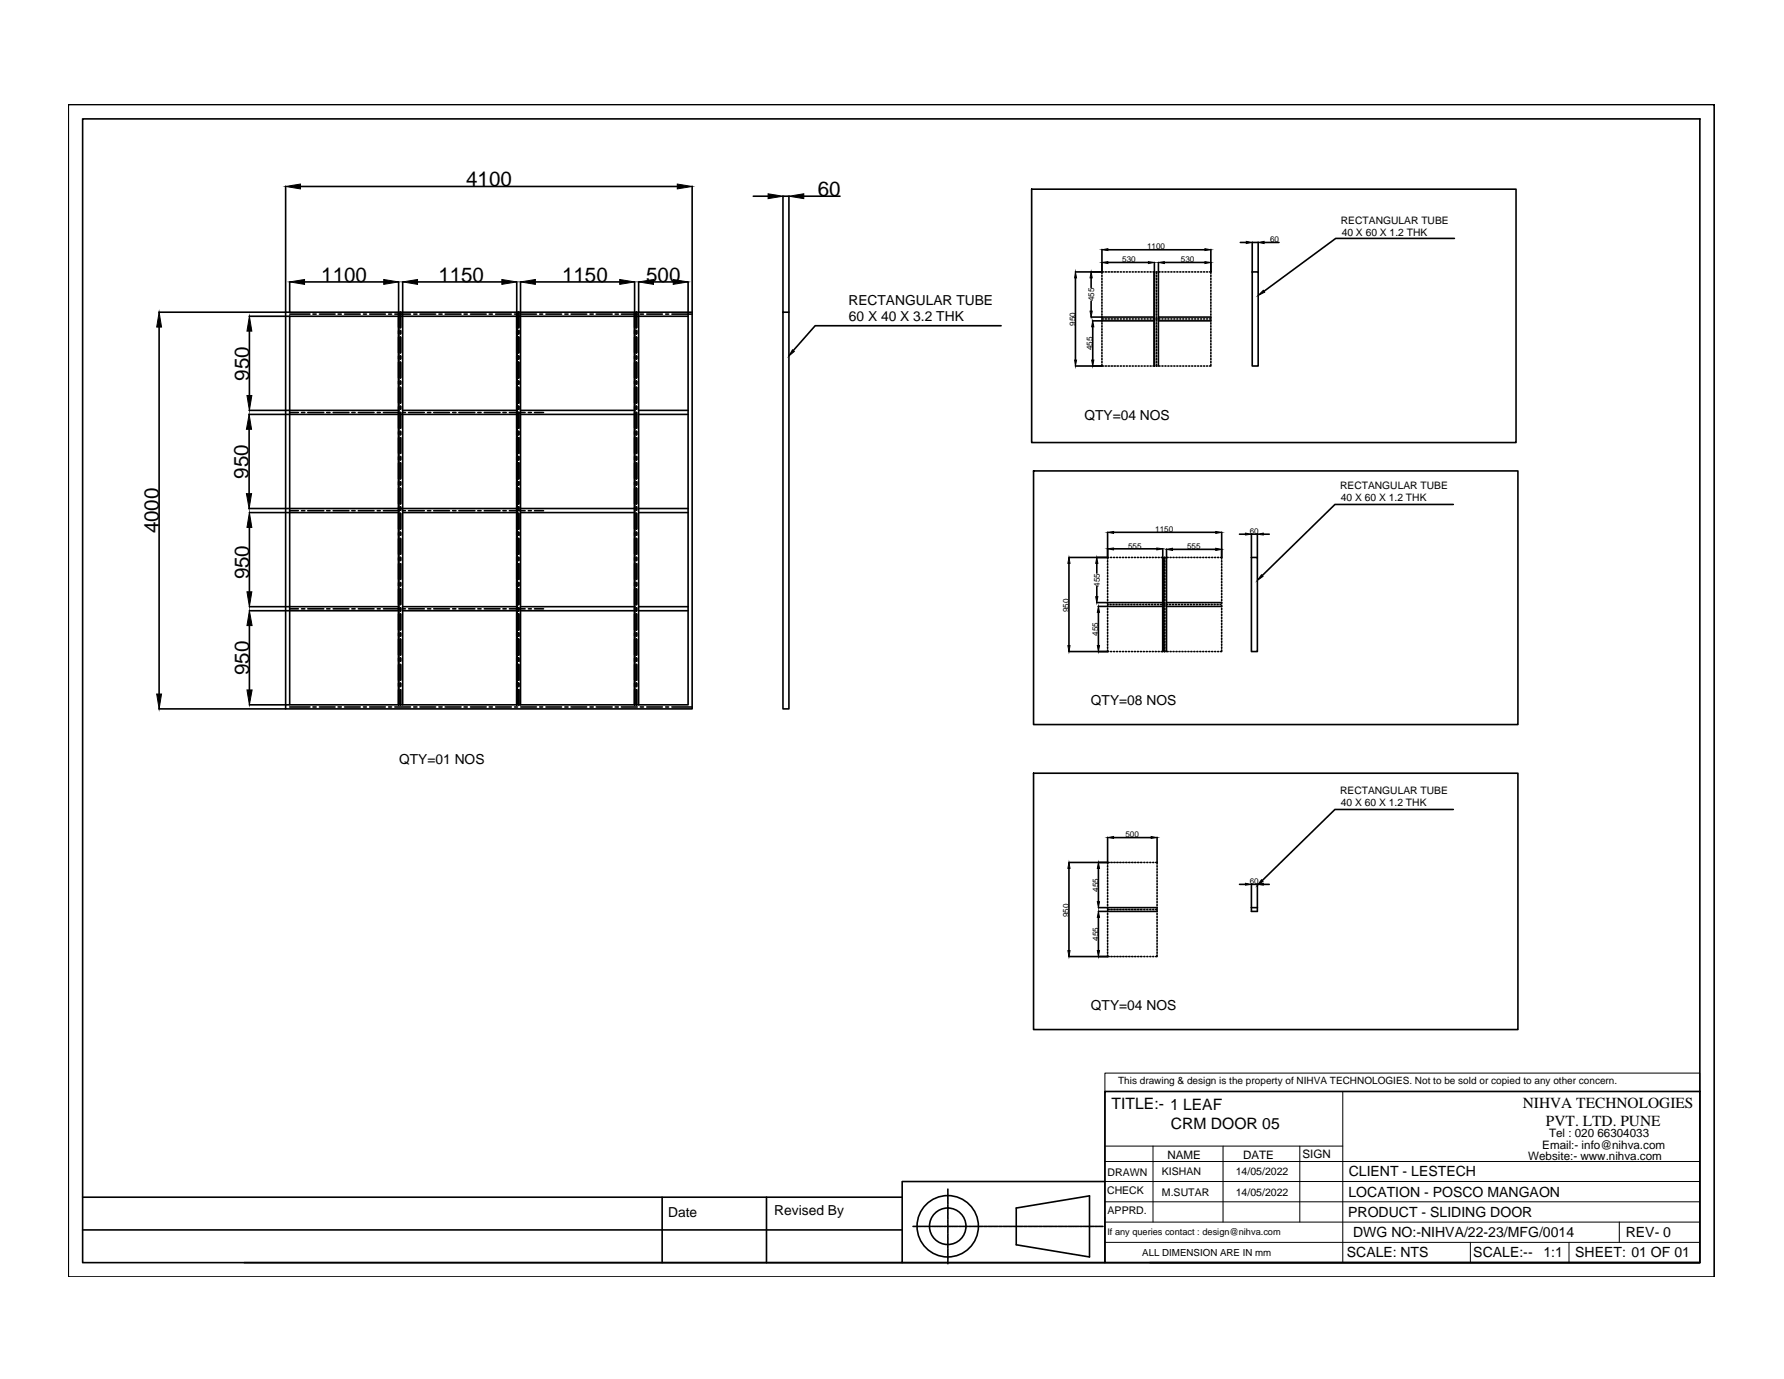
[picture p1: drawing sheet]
<svg xmlns="http://www.w3.org/2000/svg" width="279mm" height="216mm" viewBox="0 0 279 216" stroke-linecap="round" stroke-linejoin="round" font-family="sans-serif">
<!-- layer: 0 -->
<g fill="none" stroke="#000" stroke-width=".25">
<path d="M10.7 16.4h257.8v183.5h-257.8zM12.9 18.6h253.3v179.1h-253.3zM44.7 29.2v19.7M47.1 29.2h59M108.4 29.2v19.7M118 30.7h2.3M125.9 30.7h5.7M161.6 29.6h75.8v39.7h-75.8zM172.6 39.1v3.4M173.5 39.1h15.2M189.6 39.1v3.4M194.3 38h.9"/>
<path d="M196.1 37.9v4.6M196.1 38h.9M197 37.9v4.6M198 38h2.3M227.8 37.3h-18.6l-11.3 8.3M24.9 48.9h19.8M24.9 51.2v57.5M39 49.5h6.3M39.1 51.8v10.1M44.7 48.9h63.7v62.1h-63.7zM45.4 49.5h62.4v60.8h-62.4zM45.4 49.2h3.1"/>
<path d="M45.4 44.1v4.8M47.7 44.1h12.4M49 49.2h.5M50 49.2h2.5M52.9 49.2h.6M54 49.2h2.4M56.9 49.2h.5M57.9 49.2h2.5M60.9 49.2h.4M61.8 49.2h2.5M62.4 44.1v7.2M62.4 51.8v.5"/>
<path d="M62.4 52.8v2.4M62.4 55.7v.5M62.4 56.7v2.5M62.4 59.7v.4M62.7 48.9v2.4M62.7 51.8v.5M62.7 52.8v2.4M62.7 55.7v.5M62.7 56.7v2.5M62.7 59.7v.4M63.1 44.1v66.2M64.8 49.2h.5"/>
<path d="M65.4 44.1h13.2M65.8 49.2h2.4M68.7 49.2h.5M69.7 49.2h2.5M72.7 49.2h.5M73.7 49.2h2.4M76.6 49.2h.5M77.6 49.2h2.5M80.6 49.2h.5M80.9 44.1v7.2M80.9 51.8v.5M80.9 52.8v2.4"/>
<path d="M80.9 55.7v.5M80.9 56.7v2.5M80.9 59.7v.4M81.2 48.9v2.4M81.2 51.8v.5M81.2 52.8v2.4M81.2 55.7v.5M81.2 56.7v2.5M81.2 59.7v.4M81.5 44.1v66.2M81.6 49.2h2.4M83.8 44.1h13.3"/>
<path d="M84.5 49.2h.5M85.5 49.2h2.5M88.5 49.2h.5M89.4 49.2h2.5M92.4 49.2h.5M93.4 49.2h2.5M96.3 49.2h.5M97.3 49.2h2.5M99.4 44.1v7.2M99.4 51.8v.5M99.4 52.8v2.4M99.4 55.7v.5"/>
<path d="M99.4 56.7v2.5M99.4 59.7v.4M99.7 48.9v2.4M99.7 51.8v.5M99.7 52.8v2.4M99.7 55.7v.5M99.7 56.7v2.5M99.7 59.7v.4M100 44.1v66.2M100.3 49.2h.5M101.3 49.2h2.4M102.3 44.1h3.1"/>
<path d="M104.3 49.2h.4M105.2 49.2h3.2M107.8 44.1v5.4M122.6 48.9h1v62.1h-1zM122.6 48.9v-18.2h1v18.2M156.8 51h-29.1l-3.5 3.9M168.4 57.3h4.2M168.4 42.6h4.2M168.4 43.5v12.9M170.9 49.6h9.9M170.9 43.5v1.5M170.9 47.1v1.6"/>
<path d="M171.1 50.2h9.7M171.1 51.2v5.2M172.6 57.1v.2h.2M172.6 43.1v.2M172.6 43.5v.3M172.6 44v.2M172.6 44.5v.2M172.6 44.9v.3M172.6 45.4v.2M172.6 45.9v.2M172.6 46.3v.3M172.6 46.8v.2"/>
<path d="M172.6 47.3v.2M172.6 47.7v.2M172.6 48.2v.2M172.6 48.7v.2M172.6 49.1v.2M172.6 49.6v.2M172.6 50.1v.2M172.6 50.5v.2M172.6 51v.2M172.6 51.5v.2M172.6 51.9v.2M172.6 52.4v.2"/>
<path d="M172.6 52.9v.2M172.6 53.3v.2M172.6 53.8v.2M172.6 54.3v.2M172.6 54.7v.2M172.6 55.2v.2M172.6 55.7v.2M172.6 56.1v.2M172.6 56.6v.2M172.6 49.9h.2M172.8 42.6h-.2v.2M173.1 57.3h.2"/>
<path d="M173.1 42.6h.2M173.1 49.9h.2M173.5 41.1h6.4M173.6 57.3h.2M173.6 42.6h.2M173.6 49.9h.2M174 57.3h.2M174 42.6h.2M174 49.9h.2M174.5 57.3h.2M174.5 42.6h.2M174.5 49.9h.2"/>
<path d="M174.9 57.3h.3M174.9 42.6h.3M174.9 49.9h.3M175.5 57.3h.1M175.5 42.6h.1M175.5 49.9h.1M175.9 57.3h.2M175.9 42.6h.2M175.9 49.9h.2M176.4 57.3h.2M176.4 42.6h.2M176.4 49.9h.2"/>
<path d="M176.9 57.3h.1M176.9 42.6h.1M176.9 49.9h.1M177.3 57.3h.2M177.3 42.6h.2M177.3 49.9h.2M177.8 57.3h.2M177.8 42.6h.2M177.8 49.9h.2M178.3 57.3h.1M178.3 42.6h.1M178.3 49.9h.1"/>
<path d="M178.7 57.3h.2M178.7 42.6h.2M178.7 49.9h.2M179.2 57.3h.2M179.2 42.6h.2M179.2 49.9h.2M179.6 57.3h.2M179.6 42.6h.2M179.6 49.9h.2M180.1 57.3h.2M180.1 42.6h.2M180.1 49.9h.2"/>
<path d="M180.6 57.3h.1M180.6 42.6h.1M180.6 49.9h.1M180.8 57.3v-14.7v14.7M180.8 41.1v1.4M181 57.3h.2M181 42.6h.2M181 49.9h.2M181.1 42.6v.2M181.1 43.1v.2M181.1 43.5v.3M181.1 44v.2"/>
<path d="M181.1 44.5v.2M181.1 44.9v.3M181.1 45.4v.2M181.1 45.9v.2M181.1 46.3v.3M181.1 46.8v.2M181.1 47.3v.2M181.1 47.7v.2M181.1 48.2v.2M181.1 48.7v.2M181.1 49.1v.2M181.1 49.6v.2"/>
<path d="M181.1 50.1v.2M181.1 50.5v.2M181.1 51v.2M181.1 51.5v.2M181.1 51.9v.2M181.1 52.4v.2M181.1 52.9v.2M181.1 53.3v.2M181.1 53.8v.2M181.1 54.3v.2M181.1 54.7v.2M181.1 55.2v.2"/>
<path d="M181.1 55.7v.2M181.1 56.1v.2M181.1 56.6v.2M181.1 57.1v.2M181.4 41.1v1.4M181.4 42.6v14.7M181.4 50.2h8.2M181.4 49.6h8.2M181.5 57.3h.2M181.5 42.6h.2M181.5 49.9h.2M182 57.3h.1"/>
<path d="M182 42.6h.1M182 49.9h.1M182.4 41.1h6.3M182.4 57.3h.2M182.4 42.6h.2M182.4 49.9h.2M182.9 57.3h.2M182.9 42.6h.2M182.9 49.9h.2M183.4 57.3h.1M183.4 42.6h.1M183.4 49.9h.1"/>
<path d="M183.8 57.3h.2M183.8 42.6h.2M183.8 49.9h.2M184.3 57.3h.2M184.3 42.6h.2M184.3 49.9h.2M184.8 57.3h.1M184.8 42.6h.1M184.8 49.9h.1M185.2 57.3h.2M185.2 42.6h.2M185.2 49.9h.2"/>
<path d="M185.7 57.3h.2M185.7 42.6h.2M185.7 49.9h.2M186.2 57.3h.1M186.2 42.6h.1M186.2 49.9h.1M186.6 57.3h.2M186.6 42.6h.2M186.6 49.9h.2M187.1 57.3h.2M187.1 42.6h.2M187.1 49.9h.2"/>
<path d="M187.6 57.3h.1M187.6 42.6h.1M187.6 49.9h.1M188 57.3h.2M188 42.6h.2M188 49.9h.2M188.5 57.3h.2M188.5 42.6h.2M188.5 49.9h.2M189 57.3h.1M189 42.6h.1M189 49.9h.1"/>
<path d="M189.4 42.6h.2v.2M189.4 49.9h.2M189.6 57.1v.2h-.2M189.6 43.1v.2M189.6 43.5v.3M189.6 44v.2M189.6 44.5v.2M189.6 44.9v.3M189.6 45.4v.2M189.6 45.9v.2M189.6 46.3v.3M189.6 46.8v.2"/>
<path d="M189.6 47.3v.2M189.6 47.7v.2M189.6 48.2v.2M189.6 48.7v.2M189.6 49.1v.2M189.6 49.6v.2M189.6 50.1v.2M189.6 50.5v.2M189.6 51v.2M189.6 51.5v.2M189.6 51.9v.2M189.6 52.4v.2"/>
<path d="M189.6 52.9v.2M189.6 53.3v.2M189.6 53.8v.2M189.6 54.3v.2M189.6 54.7v.2M189.6 55.2v.2M189.6 55.7v.2M189.6 56.1v.2M189.6 56.6v.2M196.1 42.6h.9v14.7h-.9zM39 64.9h6.3M39 79.6h6.3"/>
<path d="M39 64.2h6.3M39 67.2v10.1M45.4 64.6h1.3M45.4 64.9h17M45.4 64.2h17M45.4 80h1.3M45.4 79.6h17M47.2 64.6h.5M47.2 80h.5M48.2 64.6h2.5M48.2 80h2.5M51.2 64.6h.5"/>
<path d="M51.2 80h.5M52.2 64.6h2.4M52.2 80h2.4M55.1 64.6h.5M55.1 80h.5M56.1 64.6h2.5M56.1 80h2.5M59.1 64.6h.4M59.1 80h.4M60.1 64.6h2.4M60.1 80h2.4M62.4 60.6v2.5"/>
<path d="M62.4 63.6v.5M62.4 64.6v2.4M62.4 67.5v.6M62.4 68.5v2.5M62.4 71.5v.5M62.4 72.5v2.5M62.4 75.4v.5M62.4 76.4v2.5M62.4 79.4v.5M62.7 64.9h18.2M62.7 79.6h18.2M62.7 60.6v2.5"/>
<path d="M62.7 63.6v.5M62.7 64.6v2.4M62.7 67.5v.6M62.7 68.5v2.5M62.7 71.5v.5M62.7 72.5v2.5M62.7 75.4v.5M62.7 76.4v2.5M62.7 79.4v.5M63 64.6h.5M63 80h.5M63.1 64.2h17.8"/>
<path d="M64 64.6h2.4M64 80h2.4M67 64.6h.5M67 80h.5M67.9 64.6h2.5M67.9 80h2.5M70.9 64.6h.5M70.9 80h.5M71.9 64.6h2.5M71.9 80h2.5M74.8 64.6h.5M74.8 80h.5"/>
<path d="M75.8 64.6h2.5M75.8 80h2.5M78.8 64.6h.5M78.8 80h.5M79.8 64.6h2.4M79.8 80h2.4M80.9 60.6v2.5M80.9 63.6v.5M80.9 64.6v2.4M80.9 67.5v.6M80.9 68.5v2.5M80.9 71.5v.5"/>
<path d="M80.9 72.5v2.5M80.9 75.4v.5M80.9 76.4v2.5M80.9 79.4v.5M81.2 60.6v2.5M81.2 63.6v.5M81.2 64.6v2.4M81.2 67.5v.6M81.2 68.5v2.5M81.2 71.5v.5M81.2 72.5v2.5M81.2 75.4v.5"/>
<path d="M81.2 76.4v2.5M81.2 79.4v.5M81.5 64.9h17.9M81.5 64.2h17.9M81.5 79.6h17.9M82.7 64.6h.5M82.7 80h.5M83.7 64.6h1.4M83.7 80h1.4M99.4 60.6v2.5M99.4 63.6v.5M99.4 64.6v2.4"/>
<path d="M99.4 67.5v.6M99.4 68.5v2.5M99.4 71.5v.5M99.4 72.5v2.5M99.4 75.4v.5M99.4 76.4v2.5M99.4 79.4v.5M99.7 60.6v2.5M99.7 63.6v.5M99.7 64.6v2.4M99.7 67.5v.6M99.7 68.5v2.5"/>
<path d="M99.7 71.5v.5M99.7 72.5v2.5M99.7 75.4v.5M99.7 76.4v2.5M99.7 79.4v.5M100 64.9h7.8M100 64.2h7.8M100 79.6h7.8M161.9 73.7h75.8v39.7h-75.8zM227.6 79h-18.5l-11.4 11.1M39.1 80.2h6.2M39.1 95.6h6.2"/>
<path d="M39.1 95h6.2M39.1 82.6v10.1M39.1 97.9v10.1M45.4 80.2h17M45.4 95.3h1.3M45.4 95.6h17M45.4 95h17M47.2 95.3h.5M48.2 95.3h2.5M51.2 95.3h.5M52.2 95.3h2.4M55.1 95.3h.5"/>
<path d="M56.1 95.3h2.5M59.1 95.3h.4M60.1 95.3h2.4M62.4 80.4v2.4M62.4 83.3v.5M62.4 84.3v2.5M62.4 87.3v.4M62.4 88.3v2.4M62.4 91.2v.5M62.4 92.2v2.4M62.4 95.2v.5M62.4 96.1v2.5"/>
<path d="M62.4 99.1v.5M62.7 80.4v2.4M62.7 83.3v.5M62.7 84.3v2.5M62.7 87.3v.4M62.7 88.3v2.4M62.7 91.2v.5M62.7 92.2v2.4M62.7 95.2v.5M62.7 96.1v2.5M62.7 99.1v.5M63 95.3h.5"/>
<path d="M63.1 80.2h17.8M63.1 95.6h17.8M63.1 95h17.8M64 95.3h2.4M67 95.3h.5M67.9 95.3h2.5M70.9 95.3h.5M71.9 95.3h2.5M74.8 95.3h.5M75.8 95.3h2.5M78.8 95.3h.5M79.8 95.3h2.4"/>
<path d="M80.9 80.4v2.4M80.9 83.3v.5M80.9 84.3v2.5M80.9 87.3v.4M80.9 88.3v2.4M80.9 91.2v.5M80.9 92.2v2.4M80.9 95.2v.5M80.9 96.1v2.5M80.9 99.1v.5M81.2 80.4v2.4M81.2 83.3v.5"/>
<path d="M81.2 84.3v2.5M81.2 87.3v.4M81.2 88.3v2.4M81.2 91.2v.5M81.2 92.2v2.4M81.2 95.2v.5M81.2 96.1v2.5M81.2 99.1v.5M81.5 80.2h17.9M81.5 95.6h17.9M81.5 95h17.9M82.7 95.3h.5"/>
<path d="M83.7 95.3h1.4M99.4 80.4v2.4M99.4 83.3v.5M99.4 84.3v2.5M99.4 87.3v.4M99.4 88.3v2.4M99.4 91.2v.5M99.4 92.2v2.4M99.4 95.2v.5M99.4 96.1v2.5M99.4 99.1v.5M99.7 80.4v2.4"/>
<path d="M99.7 83.3v.5M99.7 84.3v2.5M99.7 87.3v.4M99.7 88.3v2.4M99.7 91.2v.5M99.7 92.2v2.4M99.7 95.2v.5M99.7 96.1v2.5M99.7 99.1v.5M100 80.2h7.8M100 95.6h7.8M100 95h7.8"/>
<path d="M167.4 87.3h6.1M167.4 88.2v12.9M171.8 94.3h10.3M171.8 88.2v1.5M171.8 91.8v1.6M172 94.9h10.1M172 95.9v5.2M173.5 83.3v3.9M173.5 87.8v.2M173.5 88.3v.2M173.5 88.7v.2M173.5 89.2v.2"/>
<path d="M173.5 89.6v.3M173.5 90.1v.2M173.5 90.6v.2M173.5 91v.3M173.5 91.5v.2M173.5 92v.2M173.5 92.4v.3M173.5 92.9v.2M173.5 93.4v.2M173.5 93.8v.3M173.5 94.3v.2M173.5 94.8v.2"/>
<path d="M173.5 95.2v.2M173.5 95.7v.2M173.5 96.2v.2M173.5 96.6v.2M173.5 97.1v.2M173.5 97.6v.2M173.5 98v.2M173.5 98.5v.2M173.5 99v.2M173.5 99.4v.2M173.5 99.9v.2M173.5 94.6h.1"/>
<path d="M173.6 87.3h-.1v.2M173.8 94.6h.2M173.9 87.3h.2M174.3 94.6h.2M174.4 87.3h.2M174.4 83.3h16M174.4 85.9h6.8M174.8 94.6h.1M174.9 87.3h.1M175.2 94.6h.2M175.3 87.3h.2M175.7 94.6h.2"/>
<path d="M175.8 87.3h.2M176.2 94.6h.1M176.3 87.3h.1M176.6 94.6h.2M176.7 87.3h.2M177.1 94.6h.2M177.2 87.3h.2M177.6 94.6h.1M177.7 87.3h.1M178 94.6h.2M178.1 87.3h.2M178.5 94.6h.2"/>
<path d="M178.6 87.3h.2M179 94.6h.1M179.1 87.3h.1M179.4 94.6h.2M179.5 87.3h.2M179.9 94.6h.2M180 87.3h.2M180.4 94.6h.1M180.5 87.3h.1M180.8 94.6h.2M180.9 87.3h.2M181.3 94.6h.2"/>
<path d="M181.4 87.3h.2M181.8 94.6h.1M181.8 87.3h.2M182.1 85.9v1.3M182.2 94.6h.2M182.3 87.3h.2M182.4 87.3v.2M182.4 87.8v.2M182.4 88.3v.2M182.4 88.7v.2M182.4 89.2v.2M182.4 89.6v.3"/>
<path d="M182.4 90.1v.2M182.4 90.6v.2M182.4 91v.3M182.4 91.5v.2M182.4 92v.2M182.4 92.4v.3M182.4 92.9v.2M182.4 93.4v.2M182.4 93.8v.3M182.4 94.3v.2M182.4 94.8v.2M182.4 95.2v.2"/>
<path d="M182.4 95.7v.2M182.4 96.2v.2M182.4 96.6v.2M182.4 97.1v.2M182.4 97.6v.2M182.4 98v.2M182.4 98.5v.2M182.4 99v.2M182.4 99.4v.2M182.4 99.9v.2M182.7 86v1.2M182.7 87.3v14.7"/>
<path d="M182.7 94.9h8.6M182.7 94.3h8.6M182.7 94.6h.2M182.8 87.3h.2M183.2 94.6h.1M183.2 87.3h.2M183.6 86h6.8M183.6 94.6h.2M183.7 87.3h.2M184.1 94.6h.2M184.2 87.3h.1M184.6 94.6h.1"/>
<path d="M184.6 87.3h.2M185 94.6h.2M185.1 87.3h.2M185.5 94.6h.2M185.6 87.3h.1M186 94.6h.1M186 87.3h.2M186.4 94.6h.2M186.5 87.3h.2M186.9 94.6h.2M187 87.3h.1M187.4 94.6h.1"/>
<path d="M187.4 87.3h.2M187.8 94.6h.2M187.9 87.3h.2M188.3 94.6h.2M188.4 87.3h.1M188.8 94.6h.1M188.8 87.3h.2M189.2 94.6h.2M189.3 87.3h.2M189.7 94.6h.2M189.8 87.3h.1M190.1 94.6h.2"/>
<path d="M190.2 87.3h.2M190.6 94.6h.2M190.7 87.3h.2M191.1 94.6h.1M191.2 87.3h.1v.2M191.3 83.3v3.9M191.3 87.8v.2M191.3 88.3v.2M191.3 88.7v.2M191.3 89.2v.2M191.3 89.6v.3M191.3 90.1v.2"/>
<path d="M191.3 90.6v.2M191.3 91v.3M191.3 91.5v.2M191.3 92v.2M191.3 92.4v.3M191.3 92.9v.2M191.3 93.4v.2M191.3 93.8v.3M191.3 94.3v.2M191.3 94.8v.2M191.3 95.2v.2M191.3 95.7v.2"/>
<path d="M191.3 96.2v.2M191.3 96.6v.2M191.3 97.1v.2M191.3 97.6v.2M191.3 98v.2M191.3 98.5v.2M191.3 99v.2M191.3 99.4v.2M191.3 99.9v.2M194.1 83.6h1M196 87.3h.9v14.7h-.9zM196 83.6v3.6"/>
<path d="M196 83.6h.9M196.9 83.6v3.6M197.9 83.6h.9M24.9 111h19.8M39.1 110.3h6.2M45.4 110.7h3.1M49 110.7h.5M50 110.7h2.5M52.9 110.7h.6M54 110.7h2.4M56.9 110.7h.5M57.9 110.7h2.5"/>
<path d="M60.9 110.7h.4M61.8 110.7h2.5M62.4 110.3v-61.4v61.4M62.4 100.1v2.5M62.4 103v.5M62.4 104v2.5M62.4 107v.5M62.4 108v2.3M62.7 100.1v2.5M62.7 103v.5M62.7 104v2.5M62.7 107v.5"/>
<path d="M62.7 108v2.3M64.8 110.7h.5M65.8 110.7h2.4M68.7 110.7h.5M69.7 110.7h2.5M72.7 110.7h.5M73.7 110.7h2.4M76.6 110.7h.5M77.6 110.7h2.5M80.6 110.7h.5M80.9 110.3v-61.4v61.4M80.9 100.1v2.5"/>
<path d="M80.9 103v.5M80.9 104v2.5M80.9 107v.5M80.9 108v2.3M81.2 100.1v2.5M81.2 103v.5M81.2 104v2.5M81.2 107v.5M81.2 108v2.3M81.6 110.7h2.4M84.5 110.7h.5M85.5 110.7h2.5"/>
<path d="M88.5 110.7h.5M89.4 110.7h2.5M92.4 110.7h.5M93.4 110.7h2.5M96.3 110.7h.5M97.3 110.7h2.5M99.4 110.3v-61.4v61.4M99.4 100.1v2.5M99.4 103v.5M99.4 104v2.5M99.4 107v.5M99.4 108v2.3"/>
<path d="M99.7 100.1v2.5M99.7 103v.5M99.7 104v2.5M99.7 107v.5M99.7 108v2.3M100.3 110.7h.5M101.3 110.7h2.4M104.3 110.7h.4M105.2 110.7h3.2M167.4 102h6.1M173.5 101.8v.2h.1M173.5 100.4v.2"/>
<path d="M173.5 100.8v.2M173.5 101.3v.2M173.9 102h.2M174.4 102h.2M174.9 102h.1M175.3 102h.2M175.8 102h.2M176.3 102h.1M176.7 102h.2M177.2 102h.2M177.7 102h.1M178.1 102h.2"/>
<path d="M178.6 102h.2M179.1 102h.1M179.5 102h.2M180 102h.2M180.5 102h.1M180.9 102h.2M181.4 102h.2M181.8 102h.2M182.1 102v-14.7v14.7M182.3 102h.2M182.4 100.4v.2M182.4 100.8v.2"/>
<path d="M182.4 101.3v.2M182.4 101.8v.2M182.8 102h.2M183.2 102h.2M183.7 102h.2M184.2 102h.1M184.6 102h.2M185.1 102h.2M185.6 102h.1M186 102h.2M186.5 102h.2M187 102h.1"/>
<path d="M187.4 102h.2M187.9 102h.2M188.4 102h.1M188.8 102h.2M189.3 102h.2M189.8 102h.1M190.2 102h.2M190.7 102h.2M191.3 101.8v.2h-.1M191.3 100.4v.2M191.3 100.8v.2M191.3 101.3v.2"/>
<path d="M161.9 121.1h75.8v40.1h-75.8zM167.4 136v12.8M172 136v5.2M173.5 131.1v3.9h-6.1M173.5 135.5v.2M173.5 136v.2M173.5 136.5v.2M173.5 136.9v.2M173.5 137.4v.2M173.5 137.9v.2M173.5 138.3v.2M173.5 138.8v.2"/>
<path d="M173.5 139.3v.2M173.5 139.7v.2M173.7 135h-.2v.3M174 135h.2M174.4 131.1h5.9M174.4 135h.3M174.9 135h.2M175.4 135h.2M175.8 135h.3M176.3 135h.2M176.8 135h.2M177.2 135h.2"/>
<path d="M177.7 135h.2M178.2 135h.2M178.6 135h.2M179.1 135h.2M179.6 135h.2M180.1 135h.1M180.5 135h.2M181 135h.2M181.2 131.1v4.2M181.2 135.5v.2M181.2 136v.2M181.2 136.5v.2"/>
<path d="M181.2 136.9v.2M181.2 137.4v.2M181.2 137.9v.2M181.2 138.3v.2M181.2 138.8v.2M181.2 139.3v.2M181.2 139.7v.2M194.1 138.5h1M196 138.4v4.3h.9v-4.3M196 138.5h.9M197.9 138.5h.9M227.6 126.7h-18.5l-11.4 11.2"/>
<path d="M167.4 149.8h6.1M172 142.1h9.2M172 143.6v5.2M172 142.7h9.2M173.5 149.5v.3h.2M173.5 140.2v.2M173.5 140.7v.2M173.5 141.1v.2M173.5 141.6v.2M173.5 142.1v.2M173.5 142.5v.2M173.5 143v.2"/>
<path d="M173.5 143.5v.2M173.5 143.9v.2M173.5 144.4v.2M173.5 144.9v.2M173.5 145.3v.2M173.5 145.8v.2M173.5 146.2v.3M173.5 146.7v.2M173.5 147.2v.2M173.5 147.6v.3M173.5 148.1v.2M173.5 148.6v.2"/>
<path d="M173.5 149v.3M173.5 142.4h.2M174 149.8h.2M174 142.4h.2M174.4 149.8h.3M174.4 142.4h.3M174.9 149.8h.2M174.9 142.4h.2M175.4 149.8h.2M175.4 142.4h.2M175.8 149.8h.3M175.8 142.4h.3"/>
<path d="M176.3 149.8h.2M176.3 142.4h.2M176.8 149.8h.2M176.8 142.4h.2M177.2 149.8h.2M177.2 142.4h.2M177.7 149.8h.2M177.7 142.4h.2M178.2 149.8h.2M178.2 142.4h.2M178.6 149.8h.2M178.6 142.4h.2"/>
<path d="M179.1 149.8h.2M179.1 142.4h.2M179.6 149.8h.2M179.6 142.4h.2M180.1 149.8h.1M180.1 142.4h.1M180.5 149.8h.2M180.5 142.4h.2M181 142.4h.2M181.2 149.5v.3h-.2M181.2 140.2v.2M181.2 140.7v.2"/>
<path d="M181.2 141.1v.2M181.2 141.6v.2M181.2 142.1v.2M181.2 142.5v.2M181.2 143v.2M181.2 143.5v.2M181.2 143.9v.2M181.2 144.4v.2M181.2 144.9v.2M181.2 145.3v.2M181.2 145.8v.2M181.2 146.2v.3"/>
<path d="M181.2 146.7v.2M181.2 147.2v.2M181.2 147.6v.3M181.2 148.1v.2M181.2 148.6v.2M181.2 149v.3M196 142.1h.9M173 170.9h93.2v26.8h-93.2zM12.9 192.6h128.4M12.9 187.4h128.4M103.7 187.4v10.3M120 187.4v10.3"/>
<path d="M141.3 197.7h31.7M143 192h.5M143.6 192h.1M143.8 192h.5M144.4 192h.1M144.6 192h.5M145.2 192h.1M145.4 192h.5M146 192h.1M146.2 192h.5M146.8 192h.1M147 192h.5"/>
<path d="M147.6 192h.1M147.8 192h.4M148.4 192h.1M148.4 186.2v.5M148.4 186.8v.1M148.4 187v.5M148.4 187.6v.1M148.4 187.8v.5M148.4 188.4v.1M148.4 188.6v.5M148.4 189.2v.1M148.4 189.4v.5"/>
<path d="M148.4 190v.1M148.4 190.2v.5M148.4 190.8v.1M148.4 191v.5M148.4 191.6v.1M148.4 191.8v.5M148.4 192.3v.2M148.4 192.6v.4M148.4 193.2h.1M148.4 193.3v.5M148.4 193.9v.1M148.4 194.1v.5"/>
<path d="M148.4 194.7v.1M148.4 194.9v.5M148.4 195.5v.1M148.4 195.7v.5M148.4 196.3v.1M148.4 196.5v.5M148.4 197.1v.1M148.4 197.3v.6M148.5 192h.5M149.1 192h.2M149.3 192h.5M149.9 192h.1"/>
<path d="M150.1 192h.5M150.7 192h.1M150.9 192h.5M151.5 192h.1M151.7 192h.5M152.3 192h.1M152.5 192h.5M153.1 192h.1M153.3 192h.5M153.9 192h.1M154.1 192h.4M154.7 192h.1"/>
<path d="M154.8 192h.5M155.4 192h.2M155.6 192h.6M156.2 192h.1M156.4 192h.5M157 192h.1M157.2 192h.5M157.8 192h.1M158 192h.5M158.6 192h.1M158.8 192h.5M159.2 189.1l11.4-1.9v9.6l-11.4-1.9z"/>
<path d="M159.4 192h.1M159.6 192h.5M160.2 192h.1M160.4 192h.5M161 192h.1M161.1 192h.6M161.7 192h.2M162 192h.5M162.5 192h.1M162.8 192h.4M163.4 192h.1M163.5 192h.5"/>
<path d="M164.1 192h.1M164.3 192h.5M164.9 192h.1M165.1 192h.5M165.7 192h.1M165.9 192h.5M166.5 192h.1M166.7 192h.5M167.3 192h.1M167.5 192h.5M168 192h.2M168.3 192h.5"/>
<path d="M168.9 192h.1M169.1 192h.4M169.7 192h.1M169.8 192h.5M170.4 192h.1M170.6 192h.5M171.2 192h.1M171.4 192h.5M172 192h.1M172.2 192h.5M173 185h-31.7v12.7h-103M180.1 197.7h86.1"/>
<circle cx="148.4" cy="192" r="2.86"/>
<circle cx="148.4" cy="192" r="4.8"/>
</g>
<g fill="#000" stroke="#000" stroke-width=".16">
<path d="M44.7 29.2l2.4-.4v.8zM106.1 28.8l2.3 .4-2.3 .4zM120.3 30.3l2.3 .4-2.3 .4zM123.6 30.7l2.3-.4v.8zM172.6 39.1l.9-.2v.3zM188.7 38.9l.9 .2-.9 .1zM195.2 37.8l.9 .2-.9 .1zM197 38l1-.2v.3zM24.9 48.9l.4 2.3h-.8zM39.1 49.5l.3 2.3h-.7zM45.4 44.1l2.3-.3v.7zM60.1 43.8l2.3 .3-2.3 .4z"/>
<path d="M63.1 44.1l2.3-.3v.7zM78.6 43.8l2.3 .3-2.3 .4zM81.5 44.1l2.3-.3v.7zM97.1 43.8l2.3 .3-2.3 .4zM100 44.1l2.3-.3v.7zM105.4 43.8l2.4 .3-2.4 .4zM124.1 54.8l.3 .2-.8 .7zM168.4 42.6l.2 .9h-.3zM168.3 56.4h.3l-.2 .9zM170.7 48.7h.4l-.2 .9zM170.9 42.6l.2 .9h-.4zM171 56.4h.3l-.2 .9z"/>
<path d="M171.1 50.2l.2 1h-.3zM172.6 41.1l.9-.1v.3zM179.9 41l.9 .1-.9 .2zM181.4 41.1l1-.1v.3zM188.7 41l.9 .1-.9 .2zM197 46.3l.9-.8 .2 .2zM39 64.9l.4 2.3h-.8zM38.6 77.3h.8l-.4 2.3zM38.7 61.9h.7l-.3 2.3zM39.1 80.2l.3 2.4h-.7zM38.7 92.7h.7l-.3 2.3zM39.1 95.6l.4 2.3h-.8z"/>
<path d="M167.4 87.3l.2 .9h-.4zM171.6 93.4h.3l-.1 .9zM171.8 87.3l.1 .9h-.3zM172 94.9l.2 1h-.3zM173.5 83.3l.9-.1v.3zM173.5 85.9l.9-.1v.3zM181.2 85.8l.9 .1-.9 .2zM182.7 86l.9-.2v.4zM190.4 83.2l.9 .1-.9 .2zM190.4 85.8l.9 .2-.9 .2zM195.1 83.5l.9 .1-.9 .2zM197.6 90l.2 .2-.9 .7z"/>
<path d="M196.9 83.6l1-.1v.3zM24.5 108.7h.8l-.4 2.3zM38.7 108h.8l-.4 2.3zM167.2 101.1h.4l-.2 .9zM171.9 101.1h.3l-.2 .9zM167.4 135l.2 1h-.4zM172 135l.2 1h-.3zM173.5 131.1l.9-.1v.3zM180.3 131l.9 .1-.9 .2zM195.1 138.3l.9 .2-.9 .1zM197.6 137.7l.2 .3-.9 .6zM196.9 138.5l1-.2v.3z"/>
<path d="M167.2 148.8h.4l-.2 1zM171.9 141.2h.3l-.2 .9zM171.9 148.8h.3l-.2 1zM172 142.7l.2 .9h-.3z"/>
</g>
<g fill="none" stroke="#000" stroke-width=".16">
<path d="M173 168h93.2v2.9h-93.2zM173 170.9v26.8M173 179.4h37.3M174.6 170.9h91.6M180.6 179.4v11.9M191.5 179.4v11.9M203.6 179.4v11.9M210.3 170.9v26.8M173 191.3h93.2M173 188.2h93.2M173 185h93.2M173 181.8h93.2"/>
<path d="M173 194.5h93.2M230.3 194.5v3.2M245.7 194.5v3.2M253.6 191.3v3.2"/>
</g>
<g font-size="3.2">
<text x="73" y="29.2">4100</text>
<text x="128.1" y="30.7">60</text>
<text x="50.3" y="44.1">1100</text>
<text x="68.7" y="44.1">1150</text>
<text x="88" y="44.1">1150</text>
<text x="101.2" y="44.1">500</text>
<text x="39" y="59.6" transform="rotate(-90 39 59.6)">950</text>
<text x="38.9" y="75" transform="rotate(-90 38.9 75)">950</text>
<text x="24.9" y="83.5" transform="rotate(-90 24.9 83.5)">4000</text>
<text x="39" y="90.7" transform="rotate(-90 39 90.7)">950</text>
<text x="39" y="105.7" transform="rotate(-90 39 105.7)">950</text>
</g>
<g font-size="2.5">
<text x="174.1" y="173.6">TITLE:- 1 LEAF</text>
<text x="183.4" y="176.8">CRM DOOR 05</text>
</g>
<g font-size="2.4">
<text x="238.5" y="173.5">NIHVA TECHNOLOGIES</text>
<text x="242.1" y="176.2">PVT. LTD. PUNE</text>
</g>
<g font-size="2.2">
<text x="132.9" y="47.7">RECTANGULAR TUBE</text>
<text x="133" y="50.3">60 X 40 X 3.2 THK</text>
<text x="169.8" y="65.8">QTY=04 NOS</text>
<text x="170.8" y="110.3">QTY=08 NOS</text>
<text x="62.5" y="119.6">QTY=01 NOS</text>
<text x="170.8" y="158.1">QTY=04 NOS</text>
<text x="211.2" y="184.2">CLIENT - LESTECH</text>
<text x="104.6" y="190.5">Date</text>
<text x="121.3" y="190.3">Revised By</text>
<text x="211.1" y="190.5">PRODUCT - SLIDING DOOR</text>
<text x="211.2" y="187.4">LOCATION - POSCO MANGAON</text>
<text x="210.9" y="196.8">SCALE: NTS</text>
<text x="211.9" y="193.7">DWG NO:-NIHVA/22-23/MFG/0014</text>
<text x="230.7" y="196.8">SCALE:--</text>
<text x="241.7" y="196.8">1:1</text>
<text x="246.7" y="196.8">SHEET: 01 OF 01</text>
<text x="254.6" y="193.7">REV- 0</text>
</g>
<g font-size="1.8">
<text x="241.5" y="179.9">Email:- info@nihva.com</text>
<text x="242.6" y="178.1">Tel : 020 66304033</text>
<text x="182.8" y="181.4">NAME</text>
<text x="194.7" y="181.4">DATE</text>
<text x="204" y="181.3">SIGN</text>
<text x="239.3" y="181.6">Website:- www.nihva.com</text>
</g>
<g font-size="1.7">
<text x="173.5" y="184.1">DRAWN</text>
<text x="182" y="184">KISHAN</text>
<text x="193.5" y="184">14/05/2022</text>
<text x="173.4" y="186.9">CHECK</text>
<text x="173.5" y="190">APPRD.</text>
<text x="182" y="187.2">M.SUTAR</text>
<text x="193.5" y="187.2">14/05/2022</text>
</g>
<g font-size="1.6">
<text x="210" y="35">RECTANGULAR TUBE</text>
<text x="210.1" y="36.9">40 X 60 X 1.2 THK</text>
<text x="209.9" y="76.5">RECTANGULAR TUBE</text>
<text x="210" y="78.4">40 X 60 X 1.2 THK</text>
<text x="209.9" y="124.2">RECTANGULAR TUBE</text>
<text x="210" y="126.2">40 X 60 X 1.2 THK</text>
<text x="175.1" y="169.8">This drawing &amp; design is the property of NIHVA TECHNOLOGIES. Not to be sold or copied to any other concern.</text>
</g>
<text font-size="1.5" x="178.9" y="196.6">ALL DIMENSION ARE IN mm</text>
<text font-size="1.4" x="173.4" y="193.3">If any queries contact : design@nihva.com</text>
<g font-size="1.3">
<text x="175.8" y="41.1">530</text>
<text x="179.6" y="39.1">1100</text>
<text x="184.9" y="41.1">530</text>
<text x="198.9" y="37.9">60</text>
<text x="171.4" y="47.1" transform="rotate(-90 171.4 47.1)">455</text>
<text x="168.4" y="51" transform="rotate(-90 168.4 51)">950</text>
<text x="171.1" y="54.8" transform="rotate(-90 171.1 54.8)">455</text>
<text x="180.9" y="83.3">1150</text>
<text x="195.7" y="83.6">60</text>
<text x="176.7" y="85.9">555</text>
<text x="185.9" y="86">555</text>
<text x="167.4" y="95.8" transform="rotate(-90 167.4 95.8)">950</text>
<text x="172.2" y="91.8" transform="rotate(-90 172.2 91.8)">455</text>
<text x="172" y="99.6" transform="rotate(-90 172 99.6)">455</text>
<text x="176.3" y="131.1">500</text>
<text x="167.4" y="143.6" transform="rotate(-90 167.4 143.6)">950</text>
<text x="172" y="139.6" transform="rotate(-90 172 139.6)">455</text>
<text x="195.7" y="138.4">60</text>
<text x="172" y="147.3" transform="rotate(-90 172 147.3)">455</text>
</g>
</svg>
